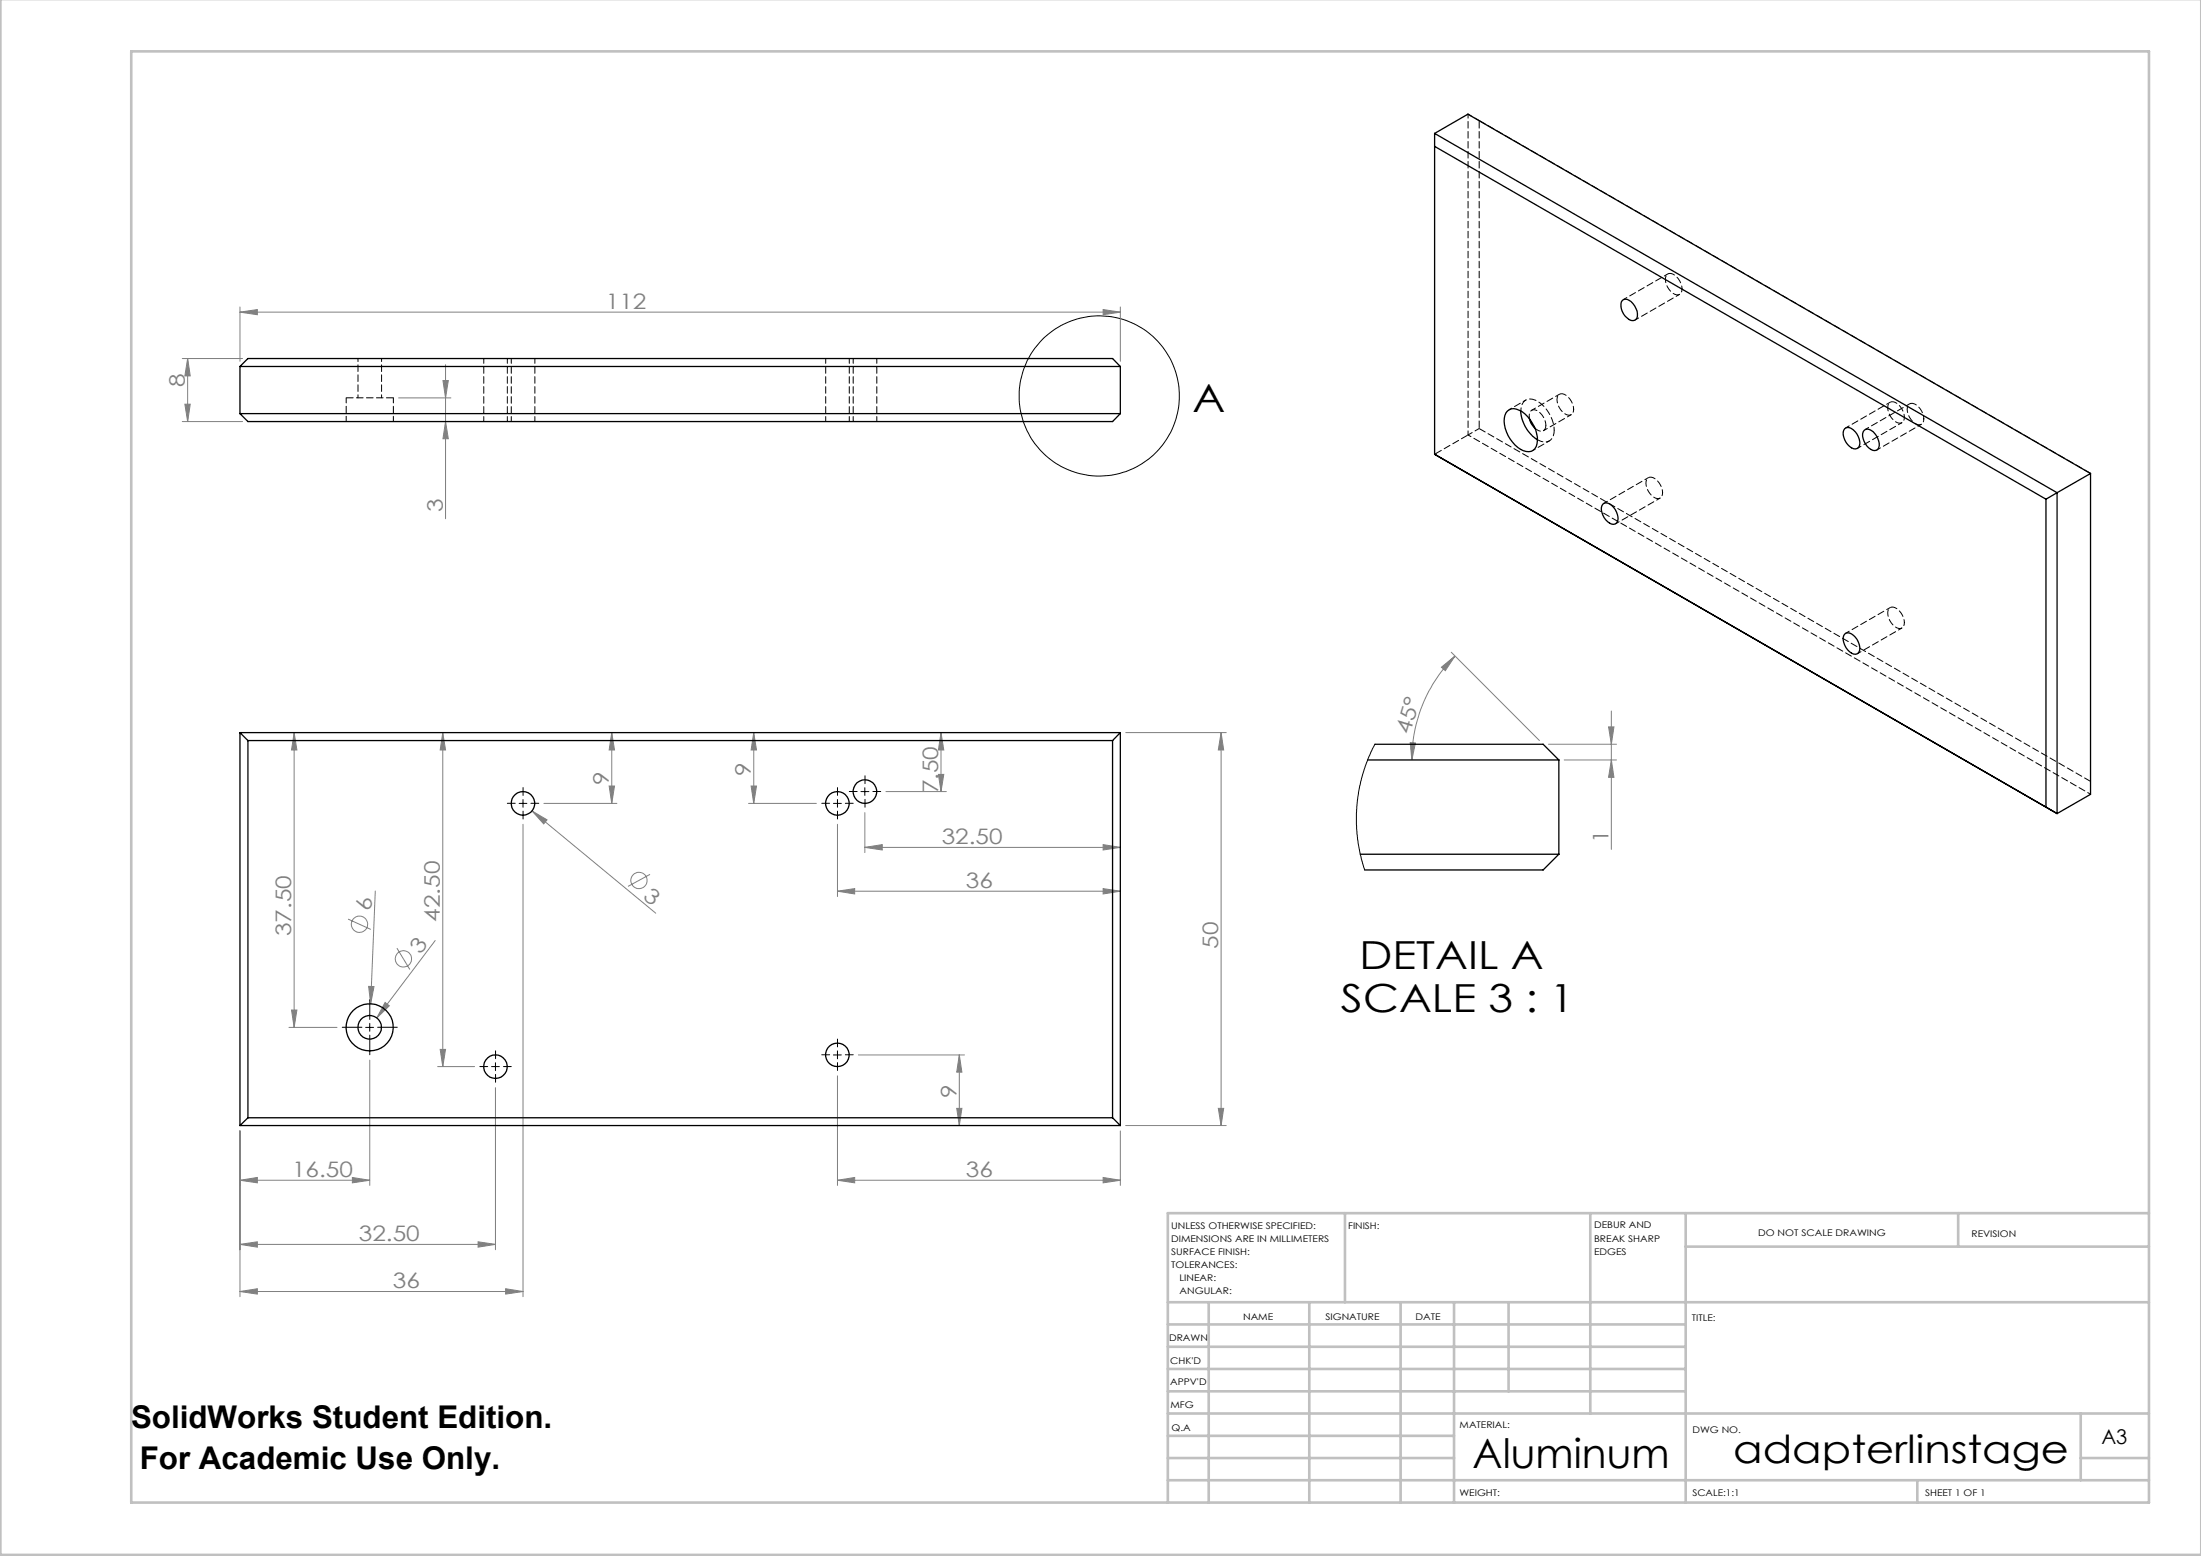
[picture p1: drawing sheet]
<svg xmlns="http://www.w3.org/2000/svg" width="420mm" height="297mm" viewBox="0 0 420 297" stroke-linecap="round" stroke-linejoin="round" font-family="sans-serif">
<g fill="none" stroke="#808080" stroke-width=".19">
<path d="M45.8 59.6l3.3-.5v1zM45.8 58.6v10.4M45.8 59.6h168M210.5 59.1l3.3 .5-3.3 .5zM213.8 58.6v10.4M34.8 68.4h11.5M35.3 77.1h1l-.5 3.4zM35.8 68.4v12.1M35.8 68.4l.5 3.4h-1zM76.1 75.9h9.9M84.5 72.6h1l-.5 3.3zM85 69.6v29.4"/>
<path d="M34.8 80.5h11.5M85 80.5l.5 3.2h-1zM56.1 139.8l.6 3.4h-1.1zM56.1 139.8v56.3M84.5 139.8l.5 3.4h-1zM84.5 139.8v63.8M116.7 139.8l.6 3.4h-1.1zM116.7 139.8v13.5M143.8 139.8l.6 3.4h-1.1zM143.8 139.8v13.5M179.6 139.8l.5 3.4h-1zM179.6 139.8v11.3"/>
<path d="M214.8 139.8h19.2M233 139.8l.5 3.4h-1zM233 139.8v75M275.1 127.3l2.5-2.1-1.8 2.8zM276.9 124.5l16.9 16.9M277.6 125.2a27.7 27.7 0 0 0-8.2 19.9M307 138.7h1l-.5 3.4zM307.5 135.7v26.4M99.8 157.3v90.2M101.5 154.8l2.9 1.7-.6 .8zM101.5 154.8l23.6 19.5M103.8 153.3h13.9"/>
<path d="M116.2 150h1.1l-.6 3.3zM142.8 153.3h13M143.3 150h1.1l-.6 3.3zM159.8 157.3v13.8M165 155.1v7.6M169.1 151.1h11.5M179.1 147.8h1l-.5 3.3zM269.1 141.7l1 .1-.7 3.3zM295.5 142.1h13M298.5 145.1h10M307.5 145.1l.5 3.3h-1zM66.4 175.4l4.4 2"/>
<path d="M71.6 170.1l-.9 21.5M83 179.5l-11.1 14.8M124 166.9l-4.2 2.3M159.8 170.1l3.3-.5v1zM159.8 170.1h54M165 161.7l3.3-.5v1zM165 161.7h48.8M210.5 169.6l3.3 .5-3.3 .5zM210.5 161.2l3.3 .5-3.3 .5zM55.1 196.1h9.2M55.6 192.8h1.1l-.6 3.3zM70.3 188.3h1.1l-.7 3.3z"/>
<path d="M73.5 191.3l.8 .7-2.4 2.3zM75.7 181l2.5 4.1M45.8 215.9v31.6M70.6 202.3v24M83.5 203.6h7.1M84 200.3h1l-.5 3.3zM94.5 207.6v30.9M159.8 205.3v21M163.8 201.4h20.2M182.6 211.6h1l-.5 3.2zM183.1 201.4v13.4M183.1 201.4l.5 3.2h-1z"/>
<path d="M213.8 215.9v10.4M214.8 214.8h19.2M232.5 211.6h1l-.5 3.2zM45.8 237.5l3.3-.5v1.1zM45.8 225.3l3.3-.5v1zM45.8 225.3h24.8M45.8 237.5h48.7M67.2 224.8l3.4 .5-3.4 .5zM91.2 237l3.3 .5-3.3 .6zM159.8 225.3l3.3-.5v1zM159.8 225.3h54M210.5 224.8l3.3 .5-3.3 .5z"/>
<path d="M45.8 246.5l3.3-.5v1zM45.8 246.5h54M96.5 246l3.3 .5-3.3 .5z"/>
<circle cx="68.6" cy="176.4" r="1.55"/>
<circle cx="121.9" cy="168.1" r="1.55"/>
<circle cx="77" cy="183" r="1.55"/>
</g>
<g fill="none" stroke="#000" stroke-width=".19">
<path d="M99.1 153.3h1.4M99.8 152.6v1.5M159 153.3h1.5M159.8 152.6v1.5M164.3 151.1h1.5M165 150.4v1.4M69.8 196.1h1.5M70.6 195.3v1.5M93.8 203.6h1.5M94.5 202.8v1.6M159 201.4h1.5M159.8 200.6v1.5"/>
<circle cx="209.8" cy="75.6" r="15.3"/>
</g>
<g fill="none" stroke="#000" stroke-width=".19" stroke-dasharray="15.2 1.3 1.3 1.3">
<path d="M98.3 153.3h-1.5M99.8 151.8v-1.5M99.8 154.8v1.5M101.3 153.3h1.5M158.3 153.3h-1.5M159.8 151.8v-1.5M159.8 154.8v1.5M161.3 153.3h1.5M163.6 151.1h-1.5M165.1 149.6v-1.5M165.1 152.6v1.5M166.6 151.1h1.5"/>
<path d="M69.1 196.1h-3.8M70.6 194.6v-3.8M70.6 197.6v3.7M72.1 196.1h3.7M159.8 199.8v-1.5M93.1 203.6h-1.5M94.6 202.1v-1.5M94.6 205.1v1.5M96.1 203.6h1.5M158.3 201.3h-1.5M159.8 202.8v1.5M161.3 201.3h1.5"/>
</g>
<g fill="none" stroke="#c0c0c0" stroke-width=".5">
<path d="M.1 -.1v296.9h419.9M25 9.8h385.1v277h-385.1zM256.6 231.6v17M303.5 231.6v38.2M321.7 231.6v55.2M321.7 237.9h88.4M373.7 231.6v6.3M410.1 231.6h-187.3v55.2M222.8 248.6h187.3M222.8 257.1h98.9M222.8 252.8h98.9M230.6 248.6v38.2"/>
<path d="M249.8 248.6v38.2M267.3 248.6v38.2M277.5 248.6v38.2M287.9 248.6v17M222.8 265.6h98.9M222.8 261.3h98.9M222.8 278.3h54.7M222.8 274.1h54.7M222.8 269.8h187.3M397.1 278.3h13M397.1 269.8v12.7M222.8 282.5h187.3"/>
<path d="M365.9 282.5v4.3"/>
</g>
<g fill="#808080">
<path d="M73.5 191.3l.8 .7-2.4 2.3z"/>
<path d="M70.3 188.3h1.1l-.7 3.3z"/>
<path d="M101.5 154.8l2.9 1.7-.6 .8z"/>
<path d="M45.8 59.6l3.3-.5v1zM210.5 59.1l3.3 .5-3.3 .5z"/>
<path d="M159.8 170.1l3.3-.5v1zM210.5 169.6l3.3 .5-3.3 .5zM165 161.7l3.3-.5v1zM210.5 161.2l3.3 .5-3.3 .5zM159.8 225.3l3.3-.5v1zM210.5 224.8l3.3 .5-3.3 .5z"/>
<path d="M91.2 237l3.3 .5-3.3 .6zM45.8 237.5l3.3-.5v1.1zM67.2 224.8l3.4 .5-3.4 .5zM45.8 225.3l3.3-.5v1zM96.5 246l3.3 .5-3.3 .5zM45.8 246.5l3.3-.5v1z"/>
<path d="M275.1 127.3l2.5-2.1-1.8 2.8zM269.1 141.7l1 .1-.7 3.3z"/>
<path d="M85 80.5l.5 3.2h-1zM84.5 72.6h1l-.5 3.3z"/>
<path d="M84 200.3h1l-.5 3.3zM84.5 139.8l.5 3.4h-1zM55.6 192.8h1.1l-.6 3.3zM56.1 139.8l.6 3.4h-1.1zM116.2 150h1.1l-.6 3.3zM116.7 139.8l.6 3.4h-1.1zM143.3 150h1.1l-.6 3.3zM143.8 139.8l.6 3.4h-1.1zM179.1 147.8h1l-.5 3.3zM179.6 139.8l.5 3.4h-1z"/>
<path d="M232.5 211.6h1l-.5 3.2zM233 139.8l.5 3.4h-1z"/>
<path d="M183.1 201.4l.5 3.2h-1zM182.6 211.6h1l-.5 3.2zM35.8 68.4l.5 3.4h-1zM35.3 77.1h1l-.5 3.4zM307 138.7h1l-.5 3.4zM307.5 145.1l.5 3.3h-1z"/>
</g>
<g fill="none" stroke="#000" stroke-width=".25">
<path d="M273.8 25.5v61.2M273.8 25.5l118.7 68.5M273.8 27.9l116.6 67.4M273.8 25.5l6.3-3.7 118.8 68.6M309.6 57.4a1.41 1.41 0 0 1 2 .6l.3 .4a2.31 2.31 0 0 1 .3 2.6 1.13 1.13 0 0 1-1.7-.3 2.77 2.77 0 0 1-.9-3.3zM45.8 70v8.9M45.8 70l1.5-1.6h165l1.5 1.6M45.8 70h168M45.8 78.9h168M45.8 78.9l1.5 1.6h165l1.5-1.6M213.8 70v8.9M287.7 78.5a1.78 1.78 0 0 1 2.2-.2 6.8 6.8 0 0 1 3.4 6.4 1.73 1.73 0 0 1-2.6 1.3 6.4 6.4 0 0 1-3.5-6.7z"/>
<path d="M290.2 78.5a7.1 7.1 0 0 0 3.2 5.5M291.9 79.9a3.4 3.4 0 0 0 1 1.9M273.8 86.7h.1M273.8 86.7l118.7 68.6M305.9 96.2a1.42 1.42 0 0 1 2 .6 2.73 2.73 0 0 1 .6 3 1.42 1.42 0 0 1-2.1-.6l-.3-.4a2.31 2.31 0 0 1-.2-2.6zM352 81.8a1.42 1.42 0 0 1 2 .6 2.73 2.73 0 0 1 .6 3 1.42 1.42 0 0 1-2-.6l-.4-.4a2.31 2.31 0 0 1-.2-2.6zM355.7 82.2a1.42 1.42 0 0 1 2.1 .6l.3 .4a2.31 2.31 0 0 1 .2 2.6 1.42 1.42 0 0 1-2-.6 2.73 2.73 0 0 1-.6-3zM390.4 95.3v58.8l2.1 1.2M392.5 94l-2.1 1.3M392.5 94v61.3M398.9 90.4v61.2l-6.4 3.7M398.9 90.4l-6.4 3.6"/>
<path d="M45.8 139.8l1.5 1.6M45.8 139.8h168M45.8 139.8v75M213.8 139.8l-1.5 1.6M213.8 139.8v75M352 121a1.42 1.42 0 0 1 2 .6 2.73 2.73 0 0 1 .6 3 1.42 1.42 0 0 1-2-.6l-.4-.4a2.31 2.31 0 0 1-.2-2.6zM47.3 141.4v72M47.3 141.4h165M212.3 141.4v72M261 145.1h36.5M262.4 142.1h32.1l3 3M297.5 145.1v18"/>
<path d="M259.6 163.1h37.9M297.5 163.1l-3 2.9h-34.1M45.8 214.8h168M47.3 213.4h165M47.3 213.4l-1.5 1.4M212.3 213.4l1.5 1.4"/>
<circle cx="99.8" cy="153.4" r="2.25"/>
<circle cx="159.8" cy="153.4" r="2.25"/>
<circle cx="165.1" cy="151.1" r="2.25"/>
<circle cx="70.5" cy="196.1" r="2.25"/>
<circle cx="70.5" cy="196.1" r="4.5"/>
<circle cx="94.5" cy="203.6" r="2.25"/>
<circle cx="159.8" cy="201.3" r="2.25"/>
</g>
<path d="M75.1 75.9h-9" fill="none" stroke="#000" stroke-width=".19" stroke-dasharray="1.3 .6" stroke-dashoffset="-.1"/>
<path d="M66.1 75.9v4.5M92.3 68.4v12M97.6 68.4v12M157.6 68.4v12M162.8 68.4v12M75.1 80.4v-4.5M96.8 80.4v-12M102.1 80.4v-12M162.1 80.4v-12M167.3 80.4v-12" fill="none" stroke="#000" stroke-width=".19" stroke-dasharray="1.3 .6" stroke-dashoffset=".3"/>
<path d="M321 55.2a3.2 3.2 0 0 0-2.2-3 1.08 1.08 0 0 0-1 1.6 2.81 2.81 0 0 0 2.5 2.5 1.01 1.01 0 0 0 .7-1.1M68.3 68.4v7.5M72.8 75.9v-7.5M291.1 76.4l-3.1 1.8M300.3 78.1a3.2 3.2 0 0 0-2.2-2.9 1.08 1.08 0 0 0-.9 1.5 2.81 2.81 0 0 0 2.4 2.5 1.01 1.01 0 0 0 .7-1.1M363.4 79.6a3.2 3.2 0 0 0-2.2-2.9 1.08 1.08 0 0 0-.9 1.6 2.81 2.81 0 0 0 2.4 2.5 1.01 1.01 0 0 0 .7-1.2M367.1 80a3.2 3.2 0 0 0-2.1-3 1.08 1.08 0 0 0-1 1.6 2.81 2.81 0 0 0 2.4 2.5 1.01 1.01 0 0 0 .7-1.1M292.5 86l3.1-1.8M296.6 82.1a6.6 6.6 0 0 0-4.1-5.9 1.88 1.88 0 0 0-2.3 2.2M317.3 94a3.2 3.2 0 0 0-2.2-2.9 1.08 1.08 0 0 0-1 1.6 2.81 2.81 0 0 0 2.5 2.5 1.01 1.01 0 0 0 .7-1.2M363.4 118.8a3.2 3.2 0 0 0-2.2-2.9 1.08 1.08 0 0 0-.9 1.6 2.81 2.81 0 0 0 2.4 2.5 1.01 1.01 0 0 0 .7-1.2" fill="none" stroke="#000" stroke-width=".19" stroke-dasharray="1.3 .6" stroke-dashoffset=".7"/>
<path d="M282.3 81.8l116.6 67.4M398.9 90.4l-116.6-67.4" fill="none" stroke="#000" stroke-width=".19" stroke-dasharray="1.3 .6"/>
<path d="M398.9 151.6l-118.8-68.6" fill="none" stroke="#000" stroke-width=".19" stroke-dasharray="1.3 .6" stroke-dashoffset=".6"/>
<path d="M282.3 23v58.8M280.1 83l-6.3 3.7" fill="none" stroke="#000" stroke-width=".19" stroke-dasharray="1.3 .6" stroke-dashoffset="-.2"/>
<path d="M318.3 52.3l-8.5 4.9M312 61.1l8.5-4.9M360.7 76.8l-8.5 4.9M364.4 77.1l-8.5 4.9M280.1 83v-61.2M308.3 100l8.5-4.9M314.5 91.2l-8.4 4.9M354.4 85.6l8.5-4.9M358.2 85.9l8.4-4.9M360.7 116l-8.5 4.9M354.4 124.8l8.5-4.9" fill="none" stroke="#000" stroke-width=".19" stroke-dasharray="1.3 .6" stroke-dashoffset=".5"/>
<path d="M282.3 23l-2.2-1.2M297.6 75.3l-5.3 3M280.1 83l2.2-1.2M294.5 82.2l5.3-3M295 81.2a3.2 3.2 0 0 0-2.2-3 1.08 1.08 0 0 0-.9 1.6v.1" fill="none" stroke="#000" stroke-width=".19" stroke-dasharray="1.3 .6" stroke-dashoffset=".4"/>
<path d="M293.4 83.9a1.94 1.94 0 0 0 2.2 .3 1.94 1.94 0 0 0 1-2.1" fill="none" stroke="#000" stroke-width=".19" stroke-dasharray="1.3 .6" stroke-dashoffset=".2"/>
<path d="M292.9 81.7a1.12 1.12 0 0 0 1.1 .6 1.12 1.12 0 0 0 .9-.7l.1-.4" fill="none" stroke="#000" stroke-width=".19" stroke-dasharray="1.3 .6" stroke-dashoffset=".1"/>
<path d="M262.4 142.1l-1.1 2.2-1.3 3.5-.7 3.3-.4 2.9-.1 3.4 .2 2.7 .6 3.2 .8 2.7" fill="none" stroke="#000" stroke-width=".19"/>
<text font-size="7.8" x="281" y="280.2">Aluminum</text>
<g font-size="7.4">
<text x="227.5" y="78.7">A</text>
<text x="259.4" y="185">DETAIL A</text>
<text x="255.9" y="193.2">SCALE 3 : 1</text>
<text x="330.7" y="279.3">adapterlinstage</text>
</g>
<g font-size="6">
<text x="25" y="272.6">SolidWorks Student Edition.</text>
<text x="26.7" y="280.3">For Academic Use Only.</text>
</g>
<g font-size="4.1" fill="#808080">
<text x="115.6" y="59">112</text>
<text x="35.2" y="73.8" transform="rotate(-90 35.2 73.8)">8</text>
<text x="84.5" y="97.7" transform="rotate(-90 84.5 97.7)">3</text>
<text x="269" y="140.3" transform="rotate(-73 269 140.3)">45°</text>
<text x="116.2" y="149.7" transform="rotate(-90 116.2 149.7)">9</text>
<text x="143.3" y="148.2" transform="rotate(-90 143.3 148.2)">9</text>
<text x="179" y="151.4" transform="rotate(-90 179 151.4)">7.50</text>
<text x="179.7" y="161.1">32.50</text>
<text x="306.9" y="160.8" transform="rotate(-90 306.9 160.8)">1</text>
<text x="70.9" y="173.9" transform="rotate(-88 70.9 173.9)">6</text>
<text x="122.6" y="171.3" transform="rotate(40 122.6 171.3)">3</text>
<text x="184.3" y="169.5">36</text>
<text x="55.6" y="178.7" transform="rotate(-90 55.6 178.7)">37.50</text>
<text x="84" y="175.9" transform="rotate(-90 84 175.9)">42.50</text>
<text x="80.3" y="182.3" transform="rotate(-53 80.3 182.3)">3</text>
<text x="232.4" y="181.1" transform="rotate(-90 232.4 181.1)">50</text>
<text x="182.5" y="209.6" transform="rotate(-90 182.5 209.6)">9</text>
<text x="55.7" y="224.7">16.50</text>
<text x="184.3" y="224.7">36</text>
<text x="68.5" y="236.9">32.50</text>
<text x="75" y="245.9">36</text>
</g>
<text font-size="3.9" x="401" y="275.7">A3</text>
<g font-size="1.7">
<text x="223.5" y="234.6">UNLESS OTHERWISE SPECIFIED:</text>
<text x="223.5" y="237.1">DIMENSIONS ARE IN MILLIMETERS</text>
<text x="223.5" y="239.6">SURFACE FINISH:</text>
<text x="257.3" y="234.6">FINISH:</text>
<text x="304.2" y="234.5">DEBUR AND</text>
<text x="304.2" y="237">BREAK SHARP</text>
<text x="304.2" y="239.5">EDGES</text>
<text x="335.5" y="235.9">DO NOT SCALE DRAWING</text>
<text x="376.2" y="236.1">REVISION</text>
<text x="223.5" y="242.1">TOLERANCES:</text>
<text x="225.1" y="244.6">LINEAR:</text>
<text x="225.1" y="247">ANGULAR:</text>
<text x="237.2" y="252">NAME</text>
<text x="252.9" y="251.9">SIGNATURE</text>
<text x="270.1" y="251.9">DATE</text>
<text x="223.1" y="256">DRAWN</text>
<text x="322.8" y="252.2">TITLE:</text>
<text x="223.3" y="260.3">CHK'D</text>
<text x="223.3" y="264.4">APPV'D</text>
<text x="223.3" y="268.7">MFG</text>
<text x="223.6" y="273.1">Q.A</text>
<text x="278.5" y="272.5">MATERIAL:</text>
<text x="323" y="273.6">DWG NO.</text>
<text x="278.5" y="285.5">WEIGHT:</text>
<text x="323" y="285.6">SCALE:1:1</text>
<text x="367.4" y="285.6">SHEET 1 OF 1</text>
</g>
</svg>
